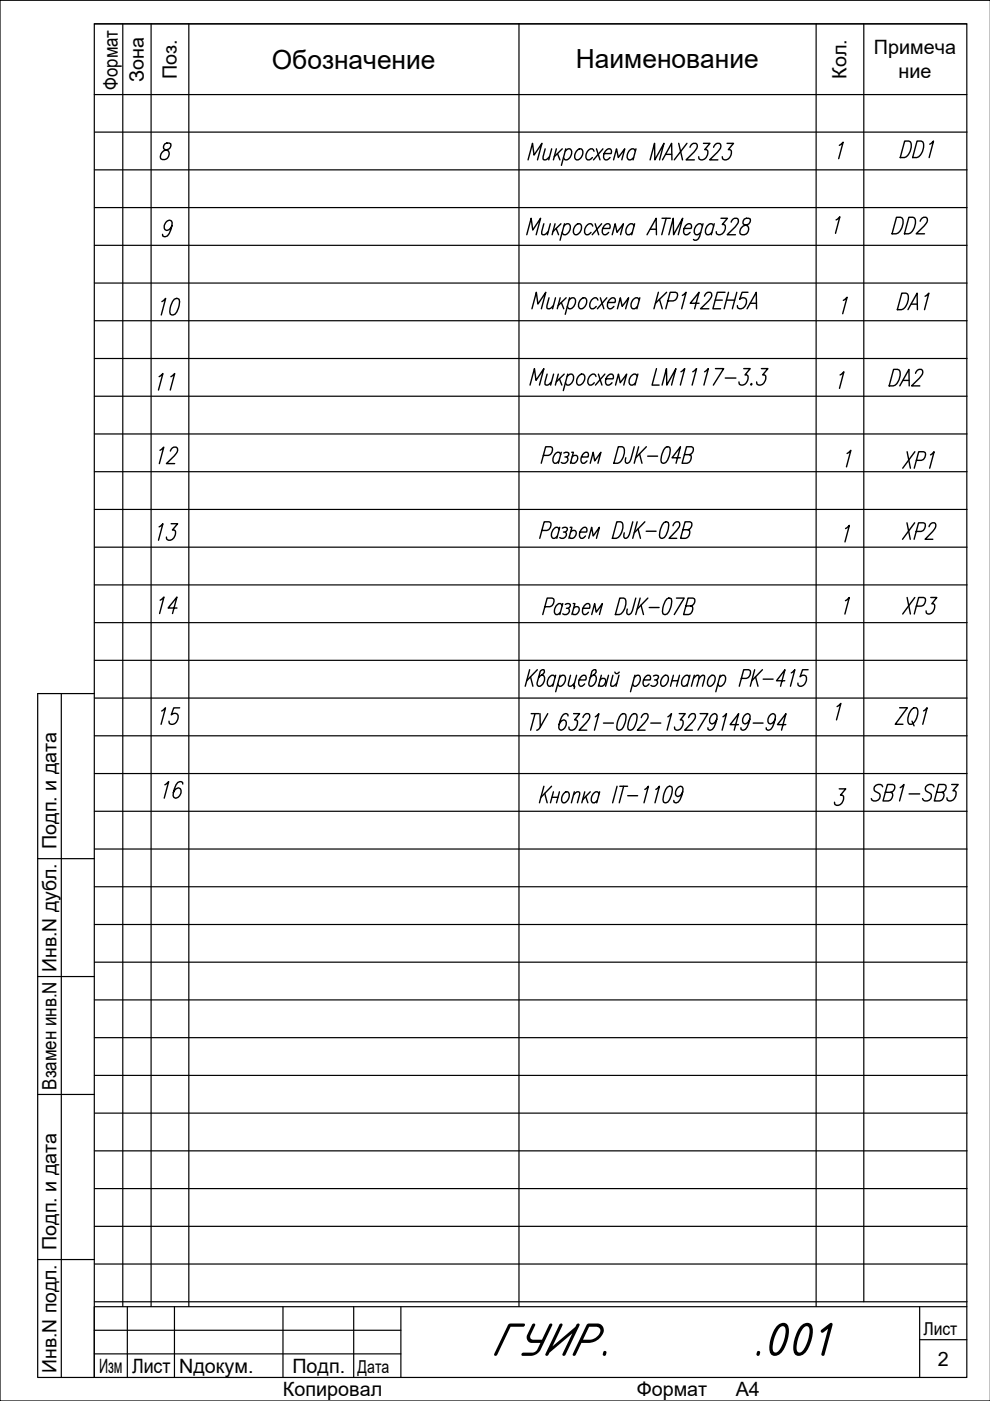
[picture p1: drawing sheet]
<svg xmlns="http://www.w3.org/2000/svg" width="210mm" height="297mm" viewBox="0 0 210 297" stroke-linecap="round" stroke-linejoin="round" font-family="sans-serif">
<!-- layer: 0 -->
<g fill="none" stroke="#000" stroke-width=".3">
<path d="M35 30.5a.77 .77 0 0 0-.1 1.2 1.11 1.11 0 0 1 1 1.3 1.11 1.11 0 0 1-1.5 .8l-.3-.1a1.53 1.53 0 0 1 1.5-2 .98 .98 0 0 0 .6-1.2l-.3-.2zM112 33.9l.9-3.5 .3 2.5 1.7-2.5-.9 3.5M115.6 31.6l-.5 2.1 .2 .2h.4l.8-.7M117 31.6l-.7 2.3M118 31.6l-.7 2.3M118.2 32.6l.5 1.3M119.2 31.6l-1.7 1.6M119.8 32.1l.7-.5h.3a1.43 1.43 0 0 1-1 2.3l-.3-.5M120 31.6l-1 3.5M122.2 32.1l.6-.5h.4a1.42 1.42 0 0 1 .2 1.4 1.42 1.42 0 0 1-1.2 .9 1.17 1.17 0 0 1 0-1.8zM126 32.1l-.4-.5a1.43 1.43 0 0 0-1 2.3h.4l.6-.5M126.5 31.6l.7 2.3"/>
<path d="M127.8 31.6l-2 2.3M128.1 32.6h1.5a.61 .61 0 0 0-.1-.9 .61 .61 0 0 0-.8 0 1.43 1.43 0 0 0-.4 2.2h.4l.6-.5M130.1 33.9l.6-2.3 .4 1.8 1.4-1.8-.7 2.3M134.7 32.1l-.4-.5a1.43 1.43 0 0 0-1 2.3h.4l.6-.5M134.8 31.6l-.6 2.3M137.8 33.9l1-3.5v3.5l2-3.5-1 3.5M140.5 33.9l1.9-3.5 .1 3.5M141.1 32.7h1.3M143.9 30.4l.8 3.5M145.6 30.4l-2.6 3.5M146.3 31.2v-.1a.81 .81 0 0 1 .7-.7 .81 .81 0 0 1 .8 .3 1.62 1.62 0 0 1-.6 1.5l-1.7 1.7h1.7M149.2 30.4h1.3l-1.1 1.3h.4l.2 .2a1.37 1.37 0 0 1-.3 1.5 1.37 1.37 0 0 1-1.4 .3l-.2-.5"/>
<path d="M151.3 31.2l.1-.1a.81 .81 0 0 1 .6-.7 .81 .81 0 0 1 .8 .3 1.55 1.55 0 0 1-.6 1.5l-1.7 1.7h1.7M154.2 30.4h1.3l-1.1 1.3 .6 .2a1.38 1.38 0 0 1-.3 1.5 1.38 1.38 0 0 1-1.4 .3l-.2-.5M178 30.8l.8-.7-1 3.5M36.4 47.9a1.04 1.04 0 0 1-1.4 .8 1.38 1.38 0 0 1 1-2l.3 .1a3.3 3.3 0 0 1-.8 3.2l-.7 .2-.3-.2v-.3M111.7 49.8l.9-3.5 .4 2.5 1.6-2.5-.9 3.5M115.3 47.4l-.4 2.2 .5 .2 .8-.7M116.7 47.4l-.6 2.4M117.7 47.4l-.6 2.4M117.9 48.4l.5 1.4M118.9 47.4l-1.7 1.7M119.5 47.9l.7-.5h.4a1.41 1.41 0 0 1 .2 1.5 1.41 1.41 0 0 1-1.2 .9l-.4-.5M119.7 47.4l-1 3.5"/>
<path d="M121.9 47.9l.7-.5h.3a1.42 1.42 0 0 1 .2 1.5 1.42 1.42 0 0 1-1.2 .9 1.19 1.19 0 0 1 0-1.9zM125.7 47.9l-.4-.5a1.41 1.41 0 0 0-1.2 .9 1.41 1.41 0 0 0 .2 1.5h.4l.6-.5M126.2 47.4l.7 2.4M127.6 47.4l-2 2.4M127.8 48.4h1.5a.63 .63 0 0 0 0-.7 .63 .63 0 0 0-.6-.3 1.64 1.64 0 0 0-.8 2.2l.5 .2 .7-.5M129.8 49.8l.6-2.4 .4 1.9 1.4-1.9-.6 2.4M134.4 47.9l-.3-.5a1.42 1.42 0 0 0-1.3 .9 1.42 1.42 0 0 0 .3 1.5h.3l.7-.5M134.6 47.4l-.7 2.4M137.2 49.8l1.9-3.5 .1 3.5M137.9 48.6h1.2M140.4 46.3h1.7M141.2 46.3l-.9 3.5"/>
<path d="M141.8 49.8l.9-3.5 .1 3.5 1.9-3.5-.9 3.5M145 48.4h1.5a.63 .63 0 0 0 .1-.7 .63 .63 0 0 0-.7-.3 1.65 1.65 0 0 0-.8 2.2l.6 .2 .6-.5M148.9 47.9l-.3-.5a1.42 1.42 0 0 0-1.3 .9 1.42 1.42 0 0 0 .3 1.5h.3l.7-.5M149.1 47.4l-.8 2.7a1 1 0 0 1-1.1 .8l-.2-.1M151.3 47.9l-.4-.5a1.42 1.42 0 0 0-1 2.4h.4l.6-.5M151.4 47.4l-.6 2.4M152.9 46.3h1.3l-1.1 1.3 .6 .2a1.38 1.38 0 0 1-.2 1.5 1.38 1.38 0 0 1-1.5 .3l-.1-.5M155 47.1l.1-.2a.81 .81 0 0 1 .6-.6 .81 .81 0 0 1 .8 .3 1.6 1.6 0 0 1-.6 1.5l-1.7 1.7h1.7M157.8 46.4a.75 .75 0 0 0 0 1.2 1.11 1.11 0 0 1 .9 1.3 1.11 1.11 0 0 1-1.4 .9l-.3-.2a1.54 1.54 0 0 1 1.5-2 .98 .98 0 0 0 .6-1.2l-.4-.1zM177.3 46.6l.8-.6-1 3.5M112.8 65.5l.9-3.5 .3 2.5 1.7-2.5-.9 3.5M116 79.3l-.5 2.2 .6 .1 .8-.6"/>
<path d="M116.4 63.1l-.4 2.2 .5 .2 .8-.7M117.4 79.3l-.7 2.3M117.8 63.1l-.6 2.4M118.4 79.3l-.6 2.3M118.8 63.1l-.6 2.4M119 64.1l.5 1.4M119.6 79.3l-1.7 1.7M120 63.1l-1.7 1.7M120.2 79.8l.7-.5h.4a1.42 1.42 0 0 1 .2 1.5 1.42 1.42 0 0 1-1.3 .8l-.3-.5M120.4 79.3l-1 3.5M120.6 63.6l.7-.5h.4a1.42 1.42 0 0 1-1 2.4l-.4-.5M120.8 63.1l-1 3.5"/>
<path d="M122.6 79.8l.7-.5h.3a1.42 1.42 0 0 1-1 2.3 1.17 1.17 0 0 1 0-1.8zM123 63.6l.7-.5h.3a1.42 1.42 0 0 1 .2 1.5 1.42 1.42 0 0 1-1.2 .9 1.17 1.17 0 0 1 0-1.9zM126.4 79.8l-.4-.5a1.42 1.42 0 0 0-1 2.3h.4l.6-.5M126.8 63.6l-.4-.5a1.42 1.42 0 0 0-1.2 .9 1.42 1.42 0 0 0 .2 1.5h.4l.6-.5M126.9 79.3l.7 2.3M127.3 63.1l.7 2.4M128.2 79.3l-2 2.3M128.7 63.1l-2 2.4M128.9 64.1h1.5a.63 .63 0 0 0 0-.7 .63 .63 0 0 0-.6-.3 1.49 1.49 0 0 0-.6 2.4h.3l.7-.5M130.9 65.5l.6-2.4 .4 1.9 1.4-1.9-.6 2.4M135.1 79.8l-.4-.5a1.41 1.41 0 0 0-1.2 .9 1.41 1.41 0 0 0 .3 1.4h.3l.7-.5M135.2 79.3l-.6 2.3"/>
<path d="M135.5 63.6l-.3-.5a1.42 1.42 0 0 0-1.3 .9 1.42 1.42 0 0 0 .3 1.5h.3l.7-.5M135.7 63.1l-.7 2.4M139.2 78.2l-.9 3.4h1.5M139.6 62l-.9 3.5M139.8 63.5l.6 2M141.3 62l-2.3 2.3M141.6 63.8h1.1a1.23 1.23 0 0 0 .9-1.7l-.4-.1h-1.1l-.9 3.5M144.4 78.8l.8-.6-.9 3.4M144.7 62.6l.8-.6-1 3.5M146.9 78.8l.8-.6-1 3.4M148.2 64.3h-1.9l1.9-2.3-.9 3.5M149.4 62.8v-.2a.81 .81 0 0 1 .6-.6 .81 .81 0 0 1 .9 .3 1.6 1.6 0 0 1-.7 1.5l-1.7 1.7h1.8"/>
<path d="M149.4 78.8l.8-.6-1 3.4M151.6 63.6h1.6M151.7 78.2h1.7l-2.2 3.4M153.7 62h-1.6l-.9 3.5h1.6M154 63.6h1.8M154.5 62l-1 3.5M156.2 62l-.9 3.5M157.7 78.2h1.4l-1.1 1.3 .5 .1a1.39 1.39 0 0 1-.2 1.5 1.39 1.39 0 0 1-1.5 .4l-.1-.5M158.4 65.5l1.9-3.5 .1 3.5M158.6 62h-1.3l-.5 1.5a.86 .86 0 0 1 1.5 .1 1.4 1.4 0 0 1-1.8 1.7l-.2-.5M159.1 64.3h1.2M161.4 78.2h1.4l-1.1 1.3 .6 .1a1.38 1.38 0 0 1-.3 1.5 1.38 1.38 0 0 1-1.5 .4l-.1-.5"/>
<path d="M178.1 79.5l.8-.7-.9 3.5M178.8 63.7l.8-.7-.9 3.5M112.4 81.6l.9-3.4 .3 2.5 1.7-2.5-.9 3.4M115.2 96.6h1.1a1.27 1.27 0 0 0 .8-1.7l-.4-.2h-1l-.9 3.5M118.6 80.3l.5 1.3M118.9 96.4l-.4-.5a1.46 1.46 0 0 0-.9 2.3h.3l.6-.5M119 95.9l-.6 2.3M119.5 96.1l.4-.2 .7 .2a.67 .67 0 0 1-.8 .8M120.1 96.9a.81 .81 0 0 1 0 1.1 .81 .81 0 0 1-1.1 .1M121.2 95.9h.4l-.7 2.3M121.3 96.9a.65 .65 0 0 1 .9-.3 .65 .65 0 0 1 .2 1 .75 .75 0 0 1-.6 .6 .75 .75 0 0 1-.8-.3M123.3 96.9h1.4a.62 .62 0 0 0 0-.7 .62 .62 0 0 0-.6-.3 1.58 1.58 0 0 0-.6 2.3h.4l.6-.5"/>
<path d="M125.1 98.2l.7-2.3 .3 1.8 1.3-1.8-.6 2.3M128.5 80.3h1.5a.63 .63 0 0 0 0-.7 .63 .63 0 0 0-.6-.3 1.51 1.51 0 0 0-.7 2.3h.4l.7-.5M130.5 81.6l.6-2.3 .4 1.8 1.4-1.8-.7 2.3M131.1 94.7h.8a1.07 1.07 0 0 1 .5 1.4 2.04 2.04 0 0 1-2.2 2.1zM134.5 94.7l-.7 2.7a.97 .97 0 0 1-1 .8l-.2-.3 .1-.8M135.4 94.7l-.9 3.5M135.6 96.2l.5 2M137 94.7l-2.2 2.4M137.3 96.7h2.1M140.4 81.6l.9-3.4 .1 3.4 1.9-3.4-.9 3.4M141.1 94.9l.4-.2 .5 .2a4 4 0 0 1-.8 3.2l-.4 .1-.6-.1a3.9 3.9 0 0 1 .9-3.2zM144.2 97.1h-1.7l1.8-2.4-1 3.5"/>
<path d="M145.1 96.4h1.1a1.1 1.1 0 0 0 .7-1.5l-.3-.2h-1l-1 3.5h1.1a1.26 1.26 0 0 0 .8-1.6l-.3-.2M153.8 80.2h2.2M159.3 81.3l.1 .2-.2 .1v-.1zM179.6 96.1l.8-.6-.9 3.5M114.9 112.5h1a1.26 1.26 0 0 0 .8-1.7l-.3-.2h-1l-1 3.5M118.5 112.3l-.3-.5a1.47 1.47 0 0 0-1 2.3h.4l.6-.5M118.7 111.8l-.6 2.3M119.2 112l.4-.2 .7 .2a.67 .67 0 0 1-.8 .8M119.8 112.8a.81 .81 0 0 1 0 1.1 .81 .81 0 0 1-1.1 .1M120.9 111.8h.4l-.7 2.3M121 112.8a.66 .66 0 0 1 .9-.3 .66 .66 0 0 1 .2 1 .75 .75 0 0 1-.6 .6 .75 .75 0 0 1-.8-.3M123 112.8h1.4a.62 .62 0 0 0 0-.7 .62 .62 0 0 0-.6-.3 1.59 1.59 0 0 0-.6 2.3h.3l.6-.5"/>
<path d="M124.8 114.1l.6-2.3 .4 1.8 1.3-1.8-.6 2.3M130.8 110.6h.8a1.06 1.06 0 0 1 .5 1.4 2.74 2.74 0 0 1-1.4 2.1h-.9zM134.2 110.6l-.8 2.7a.97 .97 0 0 1-.9 .8l-.2-.3 .1-.8M135.1 110.6l-.9 3.5M135.3 112.1l.5 2M136.7 110.6l-2.2 2.4M137 112.6h2.1M140.8 110.8l.4-.2 .5 .2a4 4 0 0 1-.8 3.2l-.4 .1-.6-.1a3.9 3.9 0 0 1 .9-3.2zM142.7 111.5v-.2a.74 .74 0 0 1 .6-.7 .74 .74 0 0 1 .8 .4 1.66 1.66 0 0 1-.6 1.5l-1.6 1.6h1.6M144.8 112.3h1a1.1 1.1 0 0 0 .8-1.5l-.3-.2h-1.1l-.9 3.5h1.1a1.27 1.27 0 0 0 .8-1.6l-.4-.2M179.3 112.1l.8-.7-.9 3.5M115.5 128.6h1.1a1.27 1.27 0 0 0 .8-1.6l-.3-.2h-1.1l-.9 3.5"/>
<path d="M119.2 128.5l-.3-.5a1.46 1.46 0 0 0-1 2.3h.3l.6-.5M119.3 128l-.6 2.3M119.9 128.1l.3-.1 .7 .1v.4l-.2 .3-.6 .2M120.4 129a.82 .82 0 0 1 0 1.1 .82 .82 0 0 1-1.1 0M121.5 128h.4l-.6 2.3M121.6 129a.65 .65 0 0 1 1-.3 .65 .65 0 0 1 .1 .9 .75 .75 0 0 1-.5 .7 .75 .75 0 0 1-.9-.3M123.6 129h1.4a.62 .62 0 0 0 .1-.7 .62 .62 0 0 0-.7-.3 1.58 1.58 0 0 0-.6 2.3h.4l.6-.5M125.5 130.3l.6-2.3 .3 1.8 1.3-1.8-.6 2.3M131.4 126.8h.8a1.06 1.06 0 0 1 .5 1.3 2.04 2.04 0 0 1-2.2 2.2zM134.8 126.8l-.7 2.7-.3 .5-.4 .3h-.2l-.3-.3 .1-.9M135.7 126.8l-.9 3.5M135.9 128.3l.5 2"/>
<path d="M137.4 126.8l-2.3 2.3M137.6 128.8h2.1M141.4 127l.4-.2 .5 .2a4 4 0 0 1-.8 3.1l-.4 .2-.5-.2a3.9 3.9 0 0 1 .8-3.1zM143.4 126.8h1.7l-2.1 3.5M145.4 128.5h1.1a1.1 1.1 0 0 0 .7-1.5l-.3-.2h-1l-1 3.5h1.1a1.26 1.26 0 0 0 .8-1.7l-.3-.1M179.3 127.4l.8-.7-1 3.5M112.3 142l-.9 3.5M112.5 143.5l.5 2M112.6 151.3h1.7M113.4 151.3l-.9 3.5M113.9 142l-2.2 2.3M114.5 151.3l.1 2.8"/>
<path d="M114.8 143.2h.3a1.46 1.46 0 0 1-.9 2.3l-.3-.3v-.4l.6-2.5 .5-.3h.3l.1 .2a1.14 1.14 0 0 1-.9 1.1l-.3 .4M116.1 151.3l-1.8 3.2-.5 .3M117.7 143.7l-.4-.5a1.46 1.46 0 0 0-.9 2.3h.3l.6-.5M117.8 143.2l-.6 2.3M118.6 143.7l.6-.5h.4a1.46 1.46 0 0 1-1 2.3l-.3-.5M118.8 143.2l-1 3.5M120.4 151.8v-.3l-.5-.2a2.67 2.67 0 0 0-1.4 2.3v.7l.1 .3 .3 .2a1.42 1.42 0 0 0 1-2l-.3-.2a1.22 1.22 0 0 0-1.1 1M121 143.2l-.5 2.1 .5 .2 .8-.7M121.6 151.3h1.3l-1.1 1.3 .6 .2a1.56 1.56 0 0 1-1.4 2l-.3-.2-.1-.5M122.2 143.2l-.6 2.3h.3l-.2 .5M122.8 144.2h1.4a.62 .62 0 0 0 .1-.7 .62 .62 0 0 0-.6-.3 1.57 1.57 0 0 0-.7 2.3h.4l.6-.5M123.6 152.1v-.1a.75 .75 0 0 1 .6-.7 .75 .75 0 0 1 .8 .3 1.69 1.69 0 0 1-.6 1.5l-1.6 1.7h1.6"/>
<path d="M125.8 143.2h.3a1.46 1.46 0 0 1-1 2.3l-.2-.3-.1-.4 .7-2.5 .4-.3h.4l.1 .2a1.14 1.14 0 0 1-.9 1.1l-.4 .4M126.2 152l.8-.7-1 3.5M127.2 144.2a.65 .65 0 0 1 1-.3 .65 .65 0 0 1 .1 .9 .75 .75 0 0 1-.5 .7 .75 .75 0 0 1-.8-.3M127.5 143.2l-.6 2.3M128 153.3h2.1M129 143.2l-.6 2.3M130 143.2l-.5 2.1 .5 .2 .8-.7M130.4 142.5l.2 .3 .7-.3M131.2 143.2l-.6 2.3M131.7 151.5l.4-.2 .6 .2a4 4 0 0 1-.9 3.1l-.4 .2-.5-.2a4 4 0 0 1 .8-3.1zM134 151.5l.4-.2 .6 .2a3.9 3.9 0 0 1-.9 3.1l-.4 .2-.5-.2a4 4 0 0 1 .8-3.1zM134.5 143.7l.6-.5h.3a1.46 1.46 0 0 1-.9 2.3l-.4-.5"/>
<path d="M134.6 143.2l-.9 3.5M136 152.1v-.1a.75 .75 0 0 1 .6-.7 .75 .75 0 0 1 .8 .3 1.62 1.62 0 0 1-.7 1.5l-1.6 1.7h1.7M136.5 144.2h1.3a.62 .62 0 0 0 .1-.7 .62 .62 0 0 0-.6-.3 1.58 1.58 0 0 0-.6 2.3h.3l.6-.5M138 153.3h2.1M138.5 143.3l.4-.1 .7 .1a.67 .67 0 0 1-.8 .9M139.1 144.2a.81 .81 0 0 1 0 1.1 .81 .81 0 0 1-1.1 0M140.8 143.3l.6-.1a1.46 1.46 0 0 1-1 2.3 1.5 1.5 0 0 1 .4-2.2zM141.6 152l.8-.7-1 3.5M142.5 144.3h1.3M142.8 143.2l-.6 2.3M144 151.3h1.3l-1.1 1.3h.4a1.42 1.42 0 0 1-1.2 2.2l-.3-.2-.1-.5M144.1 143.2l-.7 2.3"/>
<path d="M146 152.1v-.1a.75 .75 0 0 1 .6-.7 .75 .75 0 0 1 .8 .3 1.62 1.62 0 0 1-.6 1.5l-1.6 1.7h1.6M146.1 143.7l-.3-.5a1.45 1.45 0 0 0-1 2.3h.4l.6-.5M146.3 143.2l-.6 2.3M147 143.8l.8-.6 .4 .1-.4 2.2M147.2 143.2l-.6 2.3M148.2 143.8l.8-.6 .4 .1-.5 2.2M148.4 151.3h1.7l-2.1 3.5M150.7 143.3l.6-.1a1.46 1.46 0 0 1-1 2.3 1.5 1.5 0 0 1 .4-2.2zM152 152.5a.98 .98 0 0 1-1.4 .8 1.41 1.41 0 0 1 1-2l.3 .2a3.6 3.6 0 0 1-.9 3.1l-.6 .2-.3-.2v-.3M152.6 143.7l.6-.5h.3a1.46 1.46 0 0 1-1 2.3l-.3-.5M152.7 143.2l-.9 3.5M153.3 152l.7-.7-.9 3.5"/>
<path d="M156.6 153.6h-1.8l1.8-2.3-.9 3.5M157.2 143.8h1a1.27 1.27 0 0 0 .8-1.6l-.3-.2h-1l-1 3.5M159 152.5a.99 .99 0 0 1-1.4 .8 1.43 1.43 0 0 1 1-2l.3 .2a3.5 3.5 0 0 1-.8 3.1l-.7 .2-.3-.2v-.3M159.7 153.3h2.1M160 142l-.9 3.5M160.2 143.5l.5 2M161.6 142l-2.2 2.3M161.8 144h2.1M164.3 152.5a.99 .99 0 0 1-1.3 .8 1.43 1.43 0 0 1 1-2l.3 .2a3.5 3.5 0 0 1-.9 3.1l-.6 .2-.3-.2v-.3M166.4 144.3h-1.8l1.8-2.3-.9 3.5M166.6 153.6h-1.8l1.8-2.3-.9 3.5M167.8 142.7l.7-.7-.9 3.5"/>
<path d="M171.3 142h-1.1l-.6 1.5a.77 .77 0 0 1 1.4 .2 1.5 1.5 0 0 1-1.4 1.8l-.3-.2-.1-.5M177.5 149.8l.8-.7-.9 3.5M115.3 166.7l-.9 3.5M115.5 168.2l.5 2M116.9 166.7l-2.2 2.3M117 169h1.3M117.3 167.9l-.6 2.3M118.6 167.9l-.6 2.3M119.7 168l.7-.1a1.46 1.46 0 0 1-1 2.3 1.52 1.52 0 0 1 .3-2.2zM121.6 168.5l.8-.6 .5 .1-.5 2.2M121.8 167.9l-.7 2.3M124 167.9l-.6 2.3"/>
<path d="M124.2 168.9l.4 1.3M125.1 167.9l-1.6 1.6M127 168.4l-.3-.5a1.45 1.45 0 0 0-1 2.3h.3l.6-.5M127.1 167.9l-.6 2.3M130.8 166.7l-.9 3.5M131.4 166.7h1.7M132.2 166.7l-.9 3.5M133.1 168.7h2.1M136.7 167.4l.8-.7-1 3.5M139.1 167.4l.7-.7-.9 3.5M141.5 166.9l.4-.2 .6 .2a3.9 3.9 0 0 1-.9 3.1l-.4 .2-.5-.2a4 4 0 0 1 .8-3.1zM144.7 167.9a.98 .98 0 0 1-1.3 .8 1.42 1.42 0 0 1 1-2l.3 .2a3.5 3.5 0 0 1-.9 3.1l-.6 .2-.3-.2v-.3"/>
<path d="M177.9 167.3h1.4l-1.1 1.3 .6 .1a1.37 1.37 0 0 1-.3 1.5 1.37 1.37 0 0 1-1.5 .4l-.1-.5"/>
</g>
<!-- layer: TONK -->
<g fill="none" stroke="#000" stroke-width=".25">
<path d="M210 .1h-210v296.9h210M20 28h185M20 36h185M20 44h185M20 52h185M20 60h185M20 68h185M20 76h185M20 84h185M20 92h185M20 100h185M20 108h185"/>
<path d="M20 116h185M20 124h185M20 132h185M20 140h185M20 148h185M20 156h185M20 164h185M20 172h185M20 180h185M20 188h185M20 196h185M20 204h185"/>
<path d="M20 212h185M20 220h185M20 228h185M20 236h185M20 244h185M20 252h185M20 260h185M20 268h185M20 276h185M20 287h65M20 282h65"/>
</g>
<!-- layer: KONTYR -->
<g fill="none" stroke="#000" stroke-width=".25">
<path d="M20 5.1h185v286.9h-185zM26 5v272M32 5v272M40 5v272M110 5v272M173 5v272M13 147.1v144.9M20 147.1h-12v144.9h12M8 182.1h12M8 207h12M8 232h12M8 267h12"/>
<path d="M27 277v15M37 277v15M60 277v15M75 277v15M85 277v15M195 277v15M205 277h-185v15M195 284h10"/>
</g>
<!-- layer: 0 -->
<path d="M20 5.1h185M183.1 5.1v270.9M20 20.1h185" fill="none" stroke="#000" stroke-width=".25"/>
<g font-size="10.9">
<text x="103.9" y="287.5">ГУИР.</text>
<text x="159.5" y="287.5">.001</text>
</g>
<text font-size="7.5" x="188.7" y="155.2">ZQ1</text>
<g font-size="7.1">
<text x="189.8" y="34.6">DD1</text>
<text x="188" y="50.8">DD2</text>
<text x="32.8" y="68.1">10</text>
<text x="189.1" y="67">DA1</text>
<text x="38.1" y="84" transform="rotate(-90 38.1 84)">11</text>
<text x="187.3" y="82.9">DA2</text>
<text x="32.5" y="99.5">12</text>
<text x="190.1" y="100.5">XP1</text>
<text x="32.5" y="115.7">13</text>
<text x="190.1" y="115.7">XP2</text>
<text x="32.5" y="131.2">14</text>
<text x="190.1" y="131.6">XP3</text>
<text x="32.8" y="154.9">15</text>
<text x="33.5" y="170.4">16</text>
<text x="183.4" y="171.1">SB1-SB3</text>
</g>
<g font-size="5.6">
<text x="57.6" y="14.6">Обозначение</text>
<text x="122.1" y="14.5">Наименование</text>
</g>
<g font-size="4.2">
<text x="185.3" y="11.6">Примеча</text>
<text x="30.5" y="17.3" transform="rotate(-90 30.5 17.3)">Зона</text>
<text x="37.5" y="16.8" transform="rotate(-90 37.5 16.8)">Поз.</text>
<text x="179.5" y="16.7" transform="rotate(-90 179.5 16.7)">Кол.</text>
<text x="190.5" y="16.6">ние</text>
<text x="25" y="19.1" transform="rotate(-90 25 19.1)">Формат</text>
<text x="12" y="180.1" transform="rotate(-90 12 180.1)">Подп. и дата</text>
<text x="12" y="206" transform="rotate(-90 12 206)">Инв.N дубл.</text>
<text x="12" y="231" transform="rotate(-90 12 231)">Взамен инв.N</text>
<text x="12" y="265" transform="rotate(-90 12 265)">Подп. и дата</text>
<text x="12" y="291" transform="rotate(-90 12 291)">Инв.N подл.</text>
<text x="21" y="291">Изм</text>
<text x="28" y="291">Лист</text>
<text x="38" y="291">Nдокум.</text>
<text x="62" y="291">Подп.</text>
<text x="198.8" y="289.5">2</text>
<text x="60" y="296">Копировал</text>
<text x="135" y="296">Формат</text>
<text x="156" y="296">A4</text>
</g>
<g font-size="3.8">
<text x="195.8" y="283">Лиcт</text>
<text x="75.8" y="291">Дата</text>
</g>
</svg>
